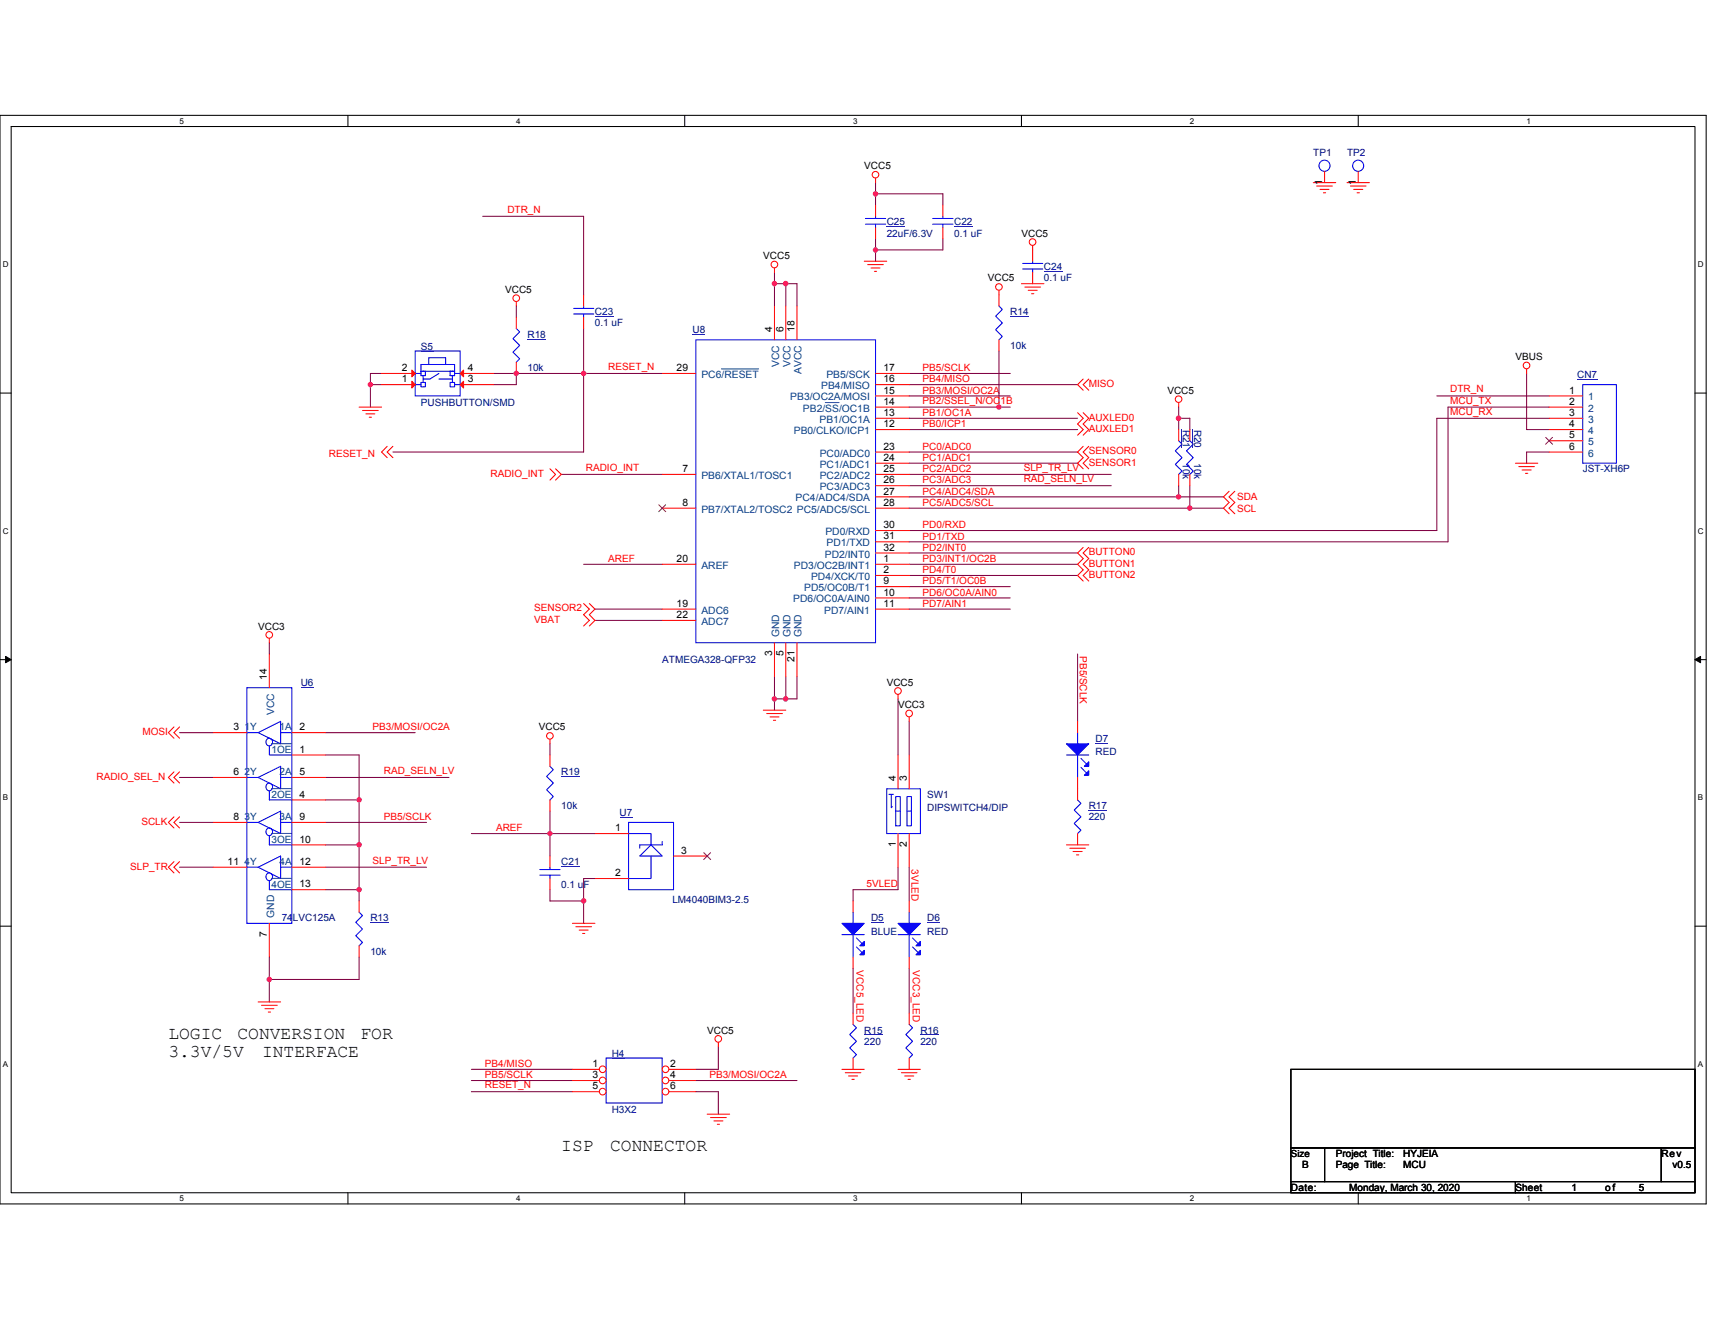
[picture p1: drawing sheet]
<svg xmlns="http://www.w3.org/2000/svg" width="279mm" height="216mm" viewBox="0 0 279 216" stroke-linecap="round" stroke-linejoin="round" font-family="sans-serif">
<path d="M0 18.8h278v177.4h-278zM1.8 20.6h274.3v173.8h-274.3z" fill="none" stroke="#000" stroke-width=".17"/>
<g fill="#fff">
<path d="M29.3 19h.7v1.4h-.7z"/>
<path d="M29.3 194.5h.7v1.5h-.7z"/>
</g>
<path d="M56.7 18.8v1.8M56.7 194.4v1.8" fill="none" stroke="#000" stroke-width=".17"/>
<g fill="#fff">
<path d="M84.1 19h.7v1.4h-.7z"/>
<path d="M84.1 194.5h.7v1.5h-.7z"/>
</g>
<path d="M111.5 18.8v1.8M111.5 194.4v1.8" fill="none" stroke="#000" stroke-width=".17"/>
<g fill="#fff">
<path d="M139 19h.7v1.4h-.7z"/>
<path d="M139 194.5h.7v1.5h-.7z"/>
</g>
<path d="M166.4 18.8v1.8M166.4 194.4v1.8" fill="none" stroke="#000" stroke-width=".17"/>
<g fill="#fff">
<path d="M193.8 19h.8v1.4h-.8z"/>
<path d="M193.8 194.5h.8v1.5h-.8z"/>
</g>
<path d="M221.3 18.8v1.8M221.3 194.4v1.8" fill="none" stroke="#000" stroke-width=".17"/>
<g fill="#fff">
<path d="M248.7 19h.7v1.4h-.7z"/>
<path d="M248.7 194.5h.7v1.5h-.7z"/>
<path d="M.5 42.3h.9v1.5h-.9z"/>
<path d="M276.6 42.3h1v1.5h-1z"/>
<path d="M.5 85.8h.9v1.4h-.9z"/>
<path d="M276.6 85.8h1v1.4h-1z"/>
</g>
<path d="M0 64.1h1.8M276.1 64.1h1.9" fill="none" stroke="#000" stroke-width=".17"/>
<g fill="#fff">
<path d="M.5 129.2h.8v1.5h-.8z"/>
<path d="M276.6 129.2h.9v1.5h-.9z"/>
</g>
<path d="M0 107.5h1.8M276.1 107.5h1.9" fill="none" stroke="#000" stroke-width=".17"/>
<path d="M.9 107l.9 .5-.9 .5zM276.1 107.5l1-.5v1z" fill="#000" stroke="#000" stroke-width=".16"/>
<g fill="#fff">
<path d="M.5 172.6h.8v1.5h-.8z"/>
<path d="M276.6 172.6h.9v1.5h-.9z"/>
</g>
<path d="M0 150.9h1.8M276.1 150.9h1.9M210.3 174.2h65.8v12.8h-65.8zM210.3 187h5.5v5.5h-5.5zM210.3 192.5h36.6v1.9h-36.6zM215.8 187h54.9v5.5h-54.9zM246.9 192.5h29.2v1.9h-29.2zM270.7 187h5.4v5.5h-5.4z" fill="none" stroke="#000" stroke-width=".17"/>
<g fill="none" stroke="#800040" stroke-width=".17">
<path d="M78.6 35.2h16.5v12.8M142.6 31.6h11v1.8M142.6 38.9v1.8M142.6 29.8v1.8M142.6 31.6v1.8M153.6 38.9v1.8h-11M84.1 49.9v1.8M95.1 53.5v7.4M126.2 44.4v1.8M126.2 46.2v3.7M126.2 46.2h1.8M128 46.2v3.7"/>
<path d="M128 46.2h1.8v3.7M142.6 40.7v1.9M162.8 57.2v9.1M60.3 62.7v3.6M60.3 62.7h1.9M62.2 60.9h-1.9v1.8M80.5 60.9h3.6M84.1 60.9h11M84.1 60.9v1.8h-3.6M91.4 77.3h16.5M95.1 60.9v12.8h-31.1M95.1 60.9h12.8"/>
<path d="M148.1 68.2h27.5M148.1 77.3h32.9M148.1 79.1h32.9M148.1 66.3h14.7M148.1 60.9h16.5M148.1 64.5h16.5M148.1 62.7h27.5M148.1 70h27.5M148.1 73.7h27.5M148.1 75.5h27.5M162.8 66.3h1.8M192 68.2h1.8v1.8"/>
<path d="M192 68.2v1.8M192 79.1v1.9M192 66.3v1.9M193.8 79.1v3.7M234.1 64.5h18.3M248.7 60.9v9.1h3.7M252.4 68.2h-18.3v18.2h-86M252.4 66.3h-16.5v22h-87.8M252.4 73.7h-3.7v1.8M95.1 91.9h12.8M96.9 99.3h11M148.1 82.8h45.7"/>
<path d="M148.1 95.6h16.5M148.1 97.4h16.5M148.1 99.3h16.5M148.1 81h43.9M148.1 90.1h27.5M148.1 91.9h27.5M148.1 93.8h27.5M192 81h7.3M193.8 82.8h5.5M29.3 119.4h5.4M43.9 104.7v1.9M53 119.4h14.6"/>
<path d="M96.9 101.1h11M126.2 110.2v3.7M126.2 113.9v1.8M126.2 113.9h1.8M128 110.2v3.7M129.8 110.2v3.7h-1.8M146.3 113.9v9.1M148.1 117.5v5.5M175.6 106.6v10.9M29.3 134h5.4M29.3 126.7h5.4M53 134h16.5"/>
<path d="M53 137.7h5.5M53 130.3h5.5M53 123h5.5v7.3M53 126.7h20.2M58.5 137.7v7.3M58.5 130.3v7.4M76.8 135.8h12.8v3.7M89.6 132.2v3.6h7.3M89.6 121.2v1.8M29.3 141.3h5.4M43.9 156v3.6M43.9 159.6v3.7"/>
<path d="M53 141.3h16.5M53 145h5.5M58.5 145v1.8M58.5 156v3.6h-14.6M89.6 145v1.8h5.5v3.7M96.9 143.2h-1.8v3.6M139 157.8v7.3M146.3 141.3v3.7h-7.3v1.8M148.1 157.8v7.3M148.1 141.3v5.5M76.8 177.9h16.5M76.8 174.2h16.5"/>
<path d="M76.8 176.1h16.5M113.4 177.9h3.6v3.6M113.4 176.1h16.4M117 170.6v3.6h-3.6"/>
</g>
<g fill="#f0f" stroke="#f0f" stroke-width=".17">
<circle cx="126.2" cy="46.2" r=".36"/>
<circle cx="142.6" cy="40.7" r=".36"/>
<circle cx="128" cy="113.9" r=".36"/>
<circle cx="126.2" cy="113.9" r=".36"/>
<circle cx="60.3" cy="62.7" r=".35"/>
<circle cx="192" cy="80.9" r=".36"/>
<circle cx="193.8" cy="82.8" r=".36"/>
<circle cx="84.1" cy="60.8" r=".35"/>
<circle cx="162.7" cy="66.3" r=".35"/>
<circle cx="128" cy="46.2" r=".36"/>
<circle cx="95.1" cy="60.8" r=".36"/>
<circle cx="95.1" cy="146.8" r=".36"/>
<circle cx="89.6" cy="135.8" r=".35"/>
<circle cx="192" cy="68.2" r=".36"/>
<circle cx="142.6" cy="31.6" r=".36"/>
<circle cx="43.9" cy="159.6" r=".36"/>
<circle cx="58.5" cy="145" r=".36"/>
<circle cx="58.5" cy="137.6" r=".36"/>
<circle cx="58.5" cy="130.3" r=".36"/>
</g>
<g fill="none" stroke="#f00" stroke-width=".17">
<path d="M142.6 29v.8M214 29.8h3.6M214.5 30.3h2.6M215.1 30.9h1.4M215.6 31.4h.4M219.5 29.8h3.6M220 30.3h2.5M220.5 30.9h1.5M221.1 31.4h.4M221.3 27.9v1.9M84.1 49.1v.8M126.2 43.7v.7"/>
<path d="M140.8 42.6h3.7M141.4 43.1h2.5M141.9 43.7h1.5M142.5 44.2h.3M162.8 47.3v.7M166.4 46.2h3.7M167 46.8h2.5M167.5 47.3h1.5M168.1 47.9h.3M168.2 40v.7M58.5 66.3h3.7M59.1 66.9h2.5"/>
<path d="M59.6 67.4h1.5M60.2 68h.3M63.1 72.7l-.9 1 .9 .9M64 72.7l-.9 1 .9 .9M89.6 76.4l.9 .9-.9 .9M90.5 76.4l.9 .9-.9 .9M175.6 67.2l.9 1-.9 .9 .9 .9-.9 .9M176.5 67.2l.9 1-.9 .9 .9 .9-.9 .9M176.5 61.8l-.9 .9 .9 .9M176.5 72.7l-.9 1 .9 .9-.9 .9 .9 .9M177.4 61.8l-.9 .9 .9 .9M177.4 72.7l-.9 1 .9 .9-.9 .9 .9 .9"/>
<path d="M192 65.6v.7M246.9 75.5h3.6M247.4 76h2.6M248 76.6h1.4M248.5 77.1h.4M248.7 60.1v.8M95.1 98.3l.9 1-.9 .9 .9 .9-.9 .9M96 98.3l.9 1-.9 .9 .9 .9-.9 .9M176.5 89.2l-.9 .9 .9 .9-.9 .9 .9 1-.9 .9 .9 .9M177.4 89.2l-.9 .9 .9 .9-.9 .9 .9 1-.9 .9 .9 .9M200.2 80.1l-.9 .9 .9 .9-.9 .9 .9 .9M201.2 80.1l-1 .9 1 .9-1 .9 1 .9"/>
<path d="M28.3 118.4l-.9 1 .9 .9M29.3 118.4l-1 1 1 .9M43.9 104v.7M124.4 115.7h3.6M124.9 116.3h2.6M125.5 116.8h1.4M126 117.4h.4M146.3 113.2v.7M148.1 116.8v.7M28.3 133.1l-.9 .9 .9 .9M28.3 125.8l-.9 .9 .9 .9M29.3 133.1l-1 .9 1 .9"/>
<path d="M29.3 125.8l-1 .9 1 .9M89.6 120.5v.7M173.7 137.7h3.7M174.3 138.2h2.5M174.8 138.7h1.5M175.4 139.3h.3M28.3 140.4l-.9 .9 .9 .9M29.3 140.4l-1 .9 1 .9M58.5 146.8v1.8M58.5 154.1v1.9M93.3 150.5h3.6M93.8 151h2.6"/>
<path d="M94.4 151.6h1.4M94.9 152.1h.4M42.1 163.3h3.6M42.6 163.8h2.6M43.2 164.4h1.4M43.7 164.9h.4M117 169.8v.8M137.2 174.2h3.6M137.7 174.8h2.6M138.2 175.3h1.5M138.8 175.9h.4M146.3 174.2h3.6"/>
<path d="M146.9 174.8h2.5M147.4 175.3h1.5M147.9 175.9h.4M115.2 181.5h3.7M115.8 182.1h2.5M116.3 182.6h1.5M116.9 183.2h.3"/>
<circle cx="142.6" cy="28.5" r=".54"/>
<circle cx="168.2" cy="39.4" r=".54"/>
<circle cx="84.1" cy="48.6" r=".54"/>
<circle cx="126.2" cy="43.1" r=".54"/>
<circle cx="162.7" cy="46.8" r=".54"/>
<circle cx="248.7" cy="59.5" r=".54"/>
<circle cx="192" cy="65" r=".54"/>
<circle cx="43.9" cy="103.4" r=".54"/>
<circle cx="89.6" cy="119.9" r=".54"/>
<circle cx="146.3" cy="112.6" r=".54"/>
<circle cx="148.1" cy="116.3" r=".54"/>
<circle cx="117" cy="169.3" r=".54"/>
</g>
<g fill="none" stroke="#00f" stroke-width=".17">
<path d="M58.5 148.6l.6 .6-1.1 1.1 1.1 1.1-1.1 1.1 1.1 1.1-.6 .5M98.7 172.4h9.2v7.3h-9.2z"/>
<circle cx="221.3" cy="27" r=".9"/>
</g>
<path d="M60.3 150.3h3.1M99.7 172.5h2" fill="none" stroke="#000080" stroke-width=".16"/>
<circle cx="98.2" cy="174.2" r=".54" fill="#fff" stroke="#f00" stroke-width=".17"/>
<path d="M93.3 174.2h4.3" fill="none" stroke="#f00" stroke-width=".17"/>
<circle cx="108.4" cy="174.2" r=".54" fill="#fff" stroke="#f00" stroke-width=".17"/>
<path d="M109 174.2h4.4" fill="none" stroke="#f00" stroke-width=".17"/>
<circle cx="98.2" cy="176.1" r=".54" fill="#fff" stroke="#f00" stroke-width=".17"/>
<path d="M93.3 176.1h4.3" fill="none" stroke="#f00" stroke-width=".17"/>
<circle cx="108.4" cy="176.1" r=".54" fill="#fff" stroke="#f00" stroke-width=".17"/>
<path d="M109 176.1h4.4" fill="none" stroke="#f00" stroke-width=".17"/>
<circle cx="98.2" cy="177.9" r=".54" fill="#fff" stroke="#f00" stroke-width=".17"/>
<path d="M93.3 177.9h4.3" fill="none" stroke="#f00" stroke-width=".17"/>
<circle cx="108.4" cy="177.9" r=".54" fill="#fff" stroke="#f00" stroke-width=".17"/>
<g fill="none" stroke="#f00" stroke-width=".17">
<path d="M153.6 33.4v1.8M153.6 37.1v1.8M215.8 27.9v1.9M84.1 51.7v1.8M84.1 59v1.9M95.1 48v1.9M95.1 51.7v1.8M126.2 49.9v5.5M128 49.9v5.5M129.8 49.9v5.5M162.8 48v1.9M162.8 55.4v1.8"/>
<path d="M168.2 40.7v1.9M168.2 44.4v1.8M107.9 77.3h5.5M107.9 60.9h5.5M142.6 70h5.5M142.6 68.2h5.5M142.6 66.3h5.5M142.6 64.5h5.5M142.6 62.7h5.5M142.6 60.9h5.5M142.6 73.7h5.5M142.6 75.5h5.5"/>
<path d="M142.6 77.3h5.5M142.6 79.1h5.5M192 70v1.8M192 77.3v1.8M252.4 64.5h5.5M252.4 66.3h5.5M252.4 68.2h5.5M252.4 70h5.5M252.4 71.8h5.5M252.4 73.7h5.5M107.9 82.8h5.5M107.9 99.3h5.5"/>
<path d="M107.9 91.9h5.5M142.6 91.9h5.5M142.6 93.8h5.5M142.6 95.6h5.5M142.6 97.4h5.5M142.6 99.3h5.5M142.6 81h5.5M142.6 82.8h5.5M142.6 86.4h5.5M142.6 88.3h5.5M142.6 90.1h5.5M34.7 119.4h5.5"/>
<path d="M43.9 106.6v5.5M47.5 119.4h5.5M107.9 101.1h5.5M126.2 104.7v5.5M128 104.7v5.5M129.8 104.7v5.5M175.6 117.5v1.9M34.7 126.7h5.5M34.7 134h5.5M47.5 123h5.5M47.5 130.3h5.5M47.5 126.7h5.5"/>
<path d="M47.5 134h5.5M47.5 137.7h5.5M89.6 123v1.9M89.6 130.3v1.9M175.6 126.7v1.8M34.7 141.3h5.5M43.9 150.5v5.5M47.5 141.3h5.5M47.5 145h5.5M109 177.9h4.4M139 165.1v1.8M139 172.4v1.8"/>
<path d="M148.1 165.1v1.8M148.1 172.4v1.8"/>
</g>
<g fill="none" stroke="#00f" stroke-width=".17">
<path d="M152 36.5h3.3M152 35.6h3.3M153.6 35.2v.4M153.6 36.5v.6M67.6 57.2h7.4v7.3h-7.4zM69.8 59.4v-1.1h2.8v1.1M84.1 53.5l.6 .6-1.1 1.1 1.1 1.1-1.1 1.1 1.1 1.1-.6 .5M93.5 51.2h3.2M93.5 50.2h3.2M95.1 49.9v.3M95.1 51.2v.5M113.4 55.4h29.2v49.3h-29.2z"/>
<path d="M162.8 49.9l.5 .5-1.1 1.1 1.1 1.1-1.1 1.1 1.1 1.1-.5 .6M166.6 43.8h3.3M166.6 42.9h3.3M168.2 42.6v.3M168.2 43.8v.6M67.6 60.9h1M68.6 60.5h5.5M68.6 60.9v.3h.3M68.6 60.5v-1.1h5.5v1.1M68.6 60.5h.7v.7h-.4M68.6 60.5v.4M68.9 62.3h-.3v.4h-1"/>
<path d="M68.9 62.3h.4v.7h-.7v-.3M68.9 61.2v1.1M71.5 61.8h2.2M71.5 60.9l-1.5 .9h-1.1M73.7 61.2v1.1M74.1 60.9v.3h-.4M74.1 62.7v.3h-.8v-.7h.8v.4h.9M74.1 60.9h.9M74.1 60.5h-.8v.7h.4M74.1 60.5v.4M192 71.8l.6 .6-1.1 1.1 1.1 1.1-1.1 1.1 1.1 1.1-.6 .5M257.9 62.7h5.4v12.8h-5.4z"/>
<path d="M40.2 112.1h7.3v38.4h-7.3zM40.2 119.4h1.9M42.1 119.4l3.6-1.9v3.7zM45.7 119.4h1.8M175.6 119.4v1.8M40.2 126.7h1.9M40.2 134h1.9M42.1 134l3.6-1.8v3.6zM42.1 126.7l3.6-1.8v3.6zM43.5 127.8a.57 .57 0 0 1 .8 0 .57 .57 0 0 1 0 .8 .57 .57 0 0 1-.8 .1 .73 .73 0 0 1 0-.9zM43.6 120.4a.57 .57 0 0 1 .8 .6 .57 .57 0 0 1-.9 .3 .69 .69 0 0 1 .1-.9zM43.6 135a.57 .57 0 0 1 .8 .6 .57 .57 0 0 1-.9 .4 .69 .69 0 0 1 .1-1z"/>
<path d="M43.9 121.6v1.4h3.6M43.9 128.9v1.4h3.6M43.9 136.2v1.5h3.6M45.7 126.7h1.8M45.7 134h1.8M89.6 124.9l.5 .5-1.1 1.1 1.1 1.1-1.1 1.1 1.1 1.1-.5 .5M173.7 123h3.7M175.6 123v3.7M176.1 123.6l.9 .9M176.1 125l.9 1M40.2 141.3h1.9M42.1 141.3l3.6-1.8v3.7z"/>
<path d="M43.6 142.3a.57 .57 0 0 1 .8 .6 .57 .57 0 0 1-.9 .4 .69 .69 0 0 1 .1-1zM43.9 143.5v1.5h3.6M45.7 141.3h1.8M139 166.9l.5 .6-1.1 1.1 1.1 1.1-1.1 1.1 1.1 1.1-.5 .5M148.1 166.9l.6 .6-1.1 1.1 1.1 1.1-1.1 1.1 1.1 1.1-.6 .5"/>
<circle cx="215.8" cy="27" r=".9"/>
</g>
<g fill="none" stroke="#000080" stroke-width=".16">
<path d="M155.4 37h3.1M85.9 55.2h3M96.9 51.6h3M112.8 54.5h2.1M164.6 51.6h3M170.1 44.3h3M192.5 70v3M256.9 61.8h3.3M49 112h2.1M91.4 126.6h3M178.5 121.1h2.1M140.8 168.6h3"/>
<path d="M149.9 168.6h3.1"/>
</g>
<path d="M251.8 71.3l1.1 1.1M252.9 71.3l-1.1 1.1M107.3 82.3l1.2 1.1M108.4 82.3l-1.1 1.1" fill="none" stroke="#804000" stroke-width=".16"/>
<path d="M117.5 60.1h6.1M134.5 65.6h2.2M44.2 121.2h3.3M44.2 128.5h3.3M44.2 135.8h3.3M44.2 143.1h3.3" fill="none" stroke="#004080" stroke-width=".16"/>
<g fill="#00f" stroke="#00f" stroke-width=".17">
<path d="M173.7 121.2h3.7l-1.8 1.8z" fill-rule="evenodd"/>
<path d="M177.4 124.1v.8h-.7z" fill-rule="evenodd"/>
<path d="M177.4 125.6v.7h-.7z" fill-rule="evenodd"/>
</g>
<path d="M68.6 57.2h2v.1h-2z" fill="#000080"/>
<g fill="#f00" stroke="#f00" stroke-width=".17">
<path d="M67.1 62.1l.5 .6-.5 .5z"/>
<path d="M75 62.7l.5-.6v1.1z"/>
<path d="M67.1 60.3l.5 .6-.5 .5z"/>
<path d="M75.5 60.3v1.1l-.5-.5z"/>
</g>
<g fill="none" stroke="#f00" stroke-width=".17">
<path d="M142.6 33.4v1.8M142.6 37.1v1.8M62.2 62.7h5.4M62.2 60.9h5.4M75 62.7h5.5M75 60.9h5.5M193.8 70v1.8M193.8 77.3v1.8M89.6 139.5v1.8M96.9 135.8h5.5M109.7 139.5h5.5M146.3 135.8v5.5"/>
<path d="M146.3 123v5.5M148.1 135.8v5.5M148.1 123v5.5M175.6 128.5v1.8M175.6 135.8v1.9M89.6 143.2v1.8M96.9 143.2h5.5M139 146.8v1.8M139 156v1.8M148.1 146.8v1.8M148.1 156v1.8"/>
</g>
<g fill="none" stroke="#00f" stroke-width=".17">
<path d="M141 36.5h3.3M141 35.6h3.3M142.6 35.2v.4M142.6 36.5v.6M193.8 71.8l.6 .6-1.1 1.1 1.1 1.1-1.1 1.1 1.1 1.1-.6 .5M102.4 134h7.3v11h-7.3zM102.4 135.8h3.7v1.9M104.2 137.7h.1M104.2 137.7v.5M104.2 139.5l1.9-1.8 1.8 1.8zM106.1 139.5v3.7h-3.7M107.9 137.1v.6h-3.7"/>
<path d="M144.5 128.5h5.4v7.3h-5.4zM144.8 129.4h.8M145.2 129.4v2.2l.2-.2M145.9 129.8h.8v4.8h-.8zM145.9 132.2h.8M147.8 129.8h.7v4.8h-.7zM147.8 132.2h.7M175.6 130.3l.5 .6-1.1 1.1 1.1 1.1-1.1 1.1 1.1 1.1-.5 .5M87.9 142.6h3.3M87.9 141.7h3.3M89.6 141.3v.4M89.6 142.6v.6"/>
<path d="M137.2 152.3h3.6M139 148.6v1.9M139 152.3v3.7M139.5 152.8l.9 1M139.5 154.3l.9 .9M146.3 152.3h3.6M148.1 148.6v1.9M148.1 152.3v3.7M148.7 152.8l.9 1M148.7 154.3l.9 .9"/>
</g>
<path d="M144.5 37h3M194.3 70v3M100.9 133.2h2.1M177.4 132.1h3M91.4 141.2h3M141.9 150.3h2.1M151 150.3h2.1" fill="none" stroke="#000080" stroke-width=".16"/>
<path d="M114.7 138.9l1.1 1.2M115.8 138.9l-1.2 1.2" fill="none" stroke="#804000" stroke-width=".16"/>
<g fill="#00f" stroke="#00f" stroke-width=".17">
<path d="M146.3 150.5h3.6l-1.8 1.8z" fill-rule="evenodd"/>
<path d="M149.9 153.4v.7h-.7z" fill-rule="evenodd"/>
<path d="M149.2 155.6l.7-.7v.7z" fill-rule="evenodd"/>
<path d="M137.2 150.5h3.6l-1.8 1.8z" fill-rule="evenodd"/>
<path d="M140.8 153.4v.7h-.7z" fill-rule="evenodd"/>
<path d="M140.1 155.6l.7-.7v.7z" fill-rule="evenodd"/>
</g>
<g fill="#f0f" stroke="#f0f" stroke-width=".17">
<circle cx="126.2" cy="46.2" r=".36"/>
<circle cx="142.6" cy="40.7" r=".36"/>
<circle cx="128" cy="113.9" r=".36"/>
<circle cx="126.2" cy="113.9" r=".36"/>
<circle cx="60.3" cy="62.7" r=".35"/>
<circle cx="192" cy="80.9" r=".36"/>
<circle cx="193.8" cy="82.8" r=".36"/>
<circle cx="84.1" cy="60.8" r=".35"/>
<circle cx="162.7" cy="66.3" r=".35"/>
<circle cx="128" cy="46.2" r=".36"/>
<circle cx="95.1" cy="60.8" r=".36"/>
<circle cx="95.1" cy="146.8" r=".36"/>
<circle cx="89.6" cy="135.8" r=".35"/>
<circle cx="192" cy="68.2" r=".36"/>
<circle cx="142.6" cy="31.6" r=".36"/>
<circle cx="43.9" cy="159.6" r=".36"/>
<circle cx="58.5" cy="145" r=".36"/>
<circle cx="58.5" cy="137.6" r=".36"/>
<circle cx="58.5" cy="130.3" r=".36"/>
</g>
<g font-size="2.9">
<text x="27.4" y="169.2">LOGIC</text>
<text x="27.4" y="172.2">3.3V/5V</text>
<text x="38.7" y="169.2">CONVERSION</text>
<text x="42.7" y="172.2">INTERFACE</text>
<text x="58.7" y="169.2">FOR</text>
<text x="91.4" y="187.5">ISP</text>
<text x="99.4" y="187.5">CONNECTOR</text>
</g>
<g font-size="1.7">
<text x="215.4" y="30.1" transform="rotate(-90 215.4 30.1)">1</text>
<text x="220.9" y="30.1" transform="rotate(-90 220.9 30.1)">1</text>
<text x="125.8" y="54.1" transform="rotate(-90 125.8 54.1)">4</text>
<text x="127.6" y="54.1" transform="rotate(-90 127.6 54.1)">6</text>
<text x="129.5" y="54.1" transform="rotate(-90 129.5 54.1)">18</text>
<text x="65.4" y="62.3">1</text>
<text x="65.4" y="60.5">2</text>
<text x="76.2" y="62.3">3</text>
<text x="76.2" y="60.5">4</text>
<text x="110.2" y="60.5">29</text>
<text x="143.9" y="60.5">17</text>
<text x="143.9" y="64.1">15</text>
<text x="143.9" y="62.3">16</text>
<text x="143.9" y="66">14</text>
<text x="255.7" y="64.1">1</text>
<text x="255.7" y="66">2</text>
<text x="143.9" y="69.6">12</text>
<text x="143.9" y="67.8">13</text>
<text x="255.7" y="67.8">3</text>
<text x="255.7" y="69.6">4</text>
<text x="255.7" y="71.4">5</text>
<text x="111.2" y="76.9">7</text>
<text x="143.9" y="73.3">23</text>
<text x="143.9" y="75.1">24</text>
<text x="143.9" y="76.9">25</text>
<text x="255.7" y="73.3">6</text>
<text x="111.2" y="82.4">8</text>
<text x="143.9" y="78.8">26</text>
<text x="143.9" y="80.6">27</text>
<text x="143.9" y="82.4">28</text>
<text x="143.9" y="89.7">32</text>
<text x="143.9" y="86.1">30</text>
<text x="143.9" y="87.9">31</text>
<text x="110.2" y="91.6">20</text>
<text x="143.9" y="91.6">1</text>
<text x="143.9" y="93.4">2</text>
<text x="143.9" y="95.2">9</text>
<text x="110.2" y="98.9">19</text>
<text x="110.2" y="100.7">22</text>
<text x="143.9" y="97">10</text>
<text x="143.9" y="98.9">11</text>
<text x="125.8" y="106.9" transform="rotate(-90 125.8 106.9)">3</text>
<text x="127.6" y="106.9" transform="rotate(-90 127.6 106.9)">5</text>
<text x="129.5" y="107.9" transform="rotate(-90 129.5 107.9)">21</text>
<text x="43.5" y="110.8" transform="rotate(-90 43.5 110.8)">14</text>
<text x="38" y="119">3</text>
<text x="48.8" y="119">2</text>
<text x="48.8" y="122.6">1</text>
<text x="38" y="126.3">6</text>
<text x="48.8" y="130">4</text>
<text x="48.8" y="126.3">5</text>
<text x="145.9" y="127.3" transform="rotate(-90 145.9 127.3)">4</text>
<text x="147.7" y="127.3" transform="rotate(-90 147.7 127.3)">3</text>
<text x="38" y="133.6">8</text>
<text x="48.8" y="133.6">9</text>
<text x="48.8" y="137.3">10</text>
<text x="100.2" y="135.4">1</text>
<text x="37.1" y="140.9">11</text>
<text x="48.8" y="140.9">12</text>
<text x="100.2" y="142.8">2</text>
<text x="111" y="139.1">3</text>
<text x="145.9" y="138" transform="rotate(-90 145.9 138)">1</text>
<text x="147.7" y="138" transform="rotate(-90 147.7 138)">2</text>
<text x="48.8" y="144.6">13</text>
<text x="43.5" y="152.7" transform="rotate(-90 43.5 152.7)">7</text>
<text x="96.5" y="173.9">1</text>
<text x="109.2" y="173.9">2</text>
<text x="96.5" y="175.7">3</text>
<text x="96.5" y="177.5">5</text>
<text x="109.2" y="175.7">4</text>
<text x="109.2" y="177.5">6</text>
</g>
<g font-size="1.7" fill="#004080">
<text x="126.9" y="59.8" transform="rotate(-90 126.9 59.8)">VCC</text>
<text x="128.8" y="59.8" transform="rotate(-90 128.8 59.8)">VCC</text>
<text x="114.3" y="61.6">PC6/RESET</text>
<text x="128.8" y="65.3">PB3/OC2A/MOSI</text>
<text x="130.6" y="60.9" transform="rotate(-90 130.6 60.9)">AVCC</text>
<text x="133.8" y="63.4">PB4/MISO</text>
<text x="134.6" y="61.6">PB5/SCK</text>
<text x="258.8" y="65.3">1</text>
<text x="129.3" y="70.7">PB0/CLKO/ICP1</text>
<text x="130.8" y="67.1">PB2/SS/OC1B</text>
<text x="133.5" y="68.9">PB1/OC1A</text>
<text x="258.8" y="67.1">2</text>
<text x="258.8" y="68.9">3</text>
<text x="258.8" y="70.7">4</text>
<text x="133.5" y="74.4">PC0/ADC0</text>
<text x="133.5" y="76.2">PC1/ADC1</text>
<text x="258.8" y="72.6">5</text>
<text x="258.8" y="74.4">6</text>
<text x="114.3" y="78">PB6/XTAL1/TOSC1</text>
<text x="114.3" y="83.5">PB7/XTAL2/TOSC2 PC5/ADC5/SCL</text>
<text x="129.6" y="81.7">PC4/ADC4/SDA</text>
<text x="133.5" y="78">PC2/ADC2</text>
<text x="133.5" y="79.9">PC3/ADC3</text>
<text x="134.5" y="87.2">PD0/RXD</text>
<text x="134.7" y="89">PD1/TXD</text>
<text x="114.3" y="92.7">AREF</text>
<text x="129.3" y="92.7">PD3/OC2B/INT1</text>
<text x="132.1" y="94.5">PD4/XCK/T0</text>
<text x="134.4" y="90.8">PD2/INT0</text>
<text x="114.3" y="100">ADC6</text>
<text x="114.3" y="101.8">ADC7</text>
<text x="129.2" y="98.2">PD6/OC0A/AIN0</text>
<text x="131" y="96.3">PD5/OC0B/T1</text>
<text x="134.3" y="100">PD7/AIN1</text>
<text x="126.9" y="103.8" transform="rotate(-90 126.9 103.8)">GND</text>
<text x="128.8" y="103.8" transform="rotate(-90 128.8 103.8)">GND</text>
<text x="130.6" y="103.8" transform="rotate(-90 130.6 103.8)">GND</text>
<text x="44.6" y="116.5" transform="rotate(-90 44.6 116.5)">VCC</text>
<text x="44.6" y="149.5" transform="rotate(-90 44.6 149.5)">GND</text>
</g>
<g font-size="1.6">
<text x="140.8" y="27.6">VCC5</text>
<text x="166.4" y="38.6">VCC5</text>
<text x="82.3" y="47.7">VCC5</text>
<text x="124.4" y="42.2">VCC5</text>
<text x="160.9" y="45.9">VCC5</text>
<text x="246.9" y="58.7">VBUS</text>
<text x="190.2" y="64.2">VCC5</text>
<text x="42.1" y="102.6">VCC3</text>
<text x="144.5" y="111.7">VCC5</text>
<text x="87.8" y="119">VCC5</text>
<text x="146.3" y="115.4">VCC3</text>
<text x="115.2" y="168.4">VCC5</text>
<text x="210.3" y="188.4">Size</text>
<text x="212.1" y="190.4">B</text>
<text x="217.6" y="188.5">Project Title:</text>
<text x="217.6" y="190.4">Page Title:</text>
<text x="228.6" y="190.4">MCU</text>
<text x="228.6" y="188.5">HYJEIA</text>
<text x="270.7" y="188.5">Rev</text>
<text x="272.5" y="190.4">v0.5</text>
<text x="210.3" y="194">Date:</text>
<text x="219.8" y="194">Monday, March 30, 2020</text>
<text x="246.9" y="194">Sheet</text>
<text x="256" y="194">1</text>
<text x="261.5" y="194">of</text>
<text x="267" y="194">5</text>
</g>
<g font-size="1.6" fill="#000080">
<text x="214" y="25.4">TP1</text>
<text x="219.5" y="25.4">TP2</text>
<text x="144.5" y="36.7">C25</text>
<text x="144.5" y="38.6">22uF/6.3V</text>
<text x="155.4" y="36.7">C22</text>
<text x="155.4" y="38.6">0.1 uF</text>
<text x="170.1" y="44">C24</text>
<text x="170.1" y="45.9">0.1 uF</text>
<text x="96.9" y="51.4">C23</text>
<text x="96.9" y="53.2">0.1 uF</text>
<text x="164.6" y="51.4">R14</text>
<text x="68.6" y="57">S5</text>
<text x="85.9" y="55">R18</text>
<text x="112.8" y="54.3">U8</text>
<text x="164.6" y="56.9">10k</text>
<text x="85.9" y="60.5">10k</text>
<text x="256.9" y="61.6">CN7</text>
<text x="68.6" y="66.2">PUSHBUTTON/SMD</text>
<text x="192.7" y="70" transform="rotate(90 192.7 70)">R21</text>
<text x="194.5" y="70" transform="rotate(90 194.5 70)">R20</text>
<text x="192.7" y="75.5" transform="rotate(90 192.7 75.5)">10k</text>
<text x="194.5" y="75.5" transform="rotate(90 194.5 75.5)">10k</text>
<text x="257.9" y="77">JST-XH6P</text>
<text x="49" y="111.7">U6</text>
<text x="107.9" y="108.1">ATMEGA328-QFP32</text>
<text x="178.5" y="120.9">D7</text>
<text x="178.5" y="123">RED</text>
<text x="91.4" y="126.3">R19</text>
<text x="91.4" y="131.8">10k</text>
<text x="151" y="130">SW1</text>
<text x="177.4" y="131.8">R17</text>
<text x="100.9" y="132.9">U7</text>
<text x="151" y="132.2">DIPSWITCH4/DIP</text>
<text x="177.4" y="133.6">220</text>
<text x="91.4" y="141">C21</text>
<text x="91.4" y="144.6">0.1 uF</text>
<text x="109.5" y="147.2">LM4040BIM3-2.5</text>
<text x="45.9" y="150.1">74LVC125A</text>
<text x="60.3" y="150.1">R13</text>
<text x="60.3" y="155.6">10k</text>
<text x="141.9" y="150.1">D5</text>
<text x="141.9" y="152.3">BLUE</text>
<text x="151" y="150.1">D6</text>
<text x="151" y="152.3">RED</text>
<text x="99.7" y="172.2">H4</text>
<text x="140.8" y="168.4">R15</text>
<text x="140.8" y="170.2">220</text>
<text x="149.9" y="168.4">R16</text>
<text x="149.9" y="170.2">220</text>
<text x="99.7" y="181.4">H3X2</text>
</g>
<g font-size="1.6" fill="#f00">
<text x="82.7" y="34.7">DTR_N</text>
<text x="99.1" y="60.3">RESET_N</text>
<text x="150.3" y="60.5">PB5/SCLK</text>
<text x="150.3" y="62.3">PB4/MISO</text>
<text x="150.3" y="64.2">PB3/MOSI/OC2A</text>
<text x="150.3" y="65.8">PB2/SSEL_N/OC1B</text>
<text x="177.4" y="63.1">MISO</text>
<text x="236.3" y="65.8">MCU_TX</text>
<text x="236.3" y="63.9">DTR_N</text>
<text x="150.3" y="67.8">PB1/OC1A</text>
<text x="150.3" y="69.6">PB0/ICP1</text>
<text x="177.4" y="68.6">AUXLED0</text>
<text x="177.4" y="70.4">AUXLED1</text>
<text x="236.3" y="67.6">MCU_RX</text>
<text x="53.6" y="74.4">RESET_N</text>
<text x="79.9" y="77.7">RADIO_INT</text>
<text x="95.4" y="76.7">RADIO_INT</text>
<text x="150.3" y="73.3">PC0/ADC0</text>
<text x="150.3" y="75.1">PC1/ADC1</text>
<text x="150.3" y="76.9">PC2/ADC2</text>
<text x="166.8" y="76.7">SLP_TR_LV</text>
<text x="177.4" y="74">SENSOR0</text>
<text x="177.4" y="75.9">SENSOR1</text>
<text x="150.3" y="78.8">PC3/ADC3</text>
<text x="150.3" y="80.6">PC4/ADC4/SDA</text>
<text x="150.3" y="82.4">PC5/ADC5/SCL</text>
<text x="166.8" y="78.6">RAD_SELN_LV</text>
<text x="201.5" y="81.5">SDA</text>
<text x="201.5" y="83.4">SCL</text>
<text x="150.3" y="86.1">PD0/RXD</text>
<text x="150.3" y="87.9">PD1/TXD</text>
<text x="150.3" y="89.7">PD2/INT0</text>
<text x="99.1" y="91.6">AREF</text>
<text x="150.3" y="91.6">PD3/INT1/OC2B</text>
<text x="150.3" y="93.4">PD4/T0</text>
<text x="150.3" y="95.2">PD5/T1/OC0B</text>
<text x="177.4" y="90.5">BUTTON0</text>
<text x="177.4" y="92.3">BUTTON1</text>
<text x="177.4" y="94.1">BUTTON2</text>
<text x="87" y="101.5">VBAT</text>
<text x="87" y="99.6">SENSOR2</text>
<text x="150.3" y="97.1">PD6/OC0A/AIN0</text>
<text x="150.3" y="98.9">PD7/AIN1</text>
<text x="175.9" y="106.9" transform="rotate(90 175.9 106.9)">PB5/SCLK</text>
<text x="23.2" y="119.8">MOSI</text>
<text x="60.7" y="119">PB3/MOSI/OC2A</text>
<text x="15.7" y="127.1">RADIO_SEL_N</text>
<text x="62.5" y="126.1">RAD_SELN_LV</text>
<text x="23" y="134.4">SCLK</text>
<text x="62.5" y="133.6">PB5/SCLK</text>
<text x="80.8" y="135.5">AREF</text>
<text x="21.2" y="141.7">SLP_TR</text>
<text x="60.7" y="140.7">SLP_TR_LV</text>
<text x="148.5" y="141.7" transform="rotate(90 148.5 141.7)">3VLED</text>
<text x="141.2" y="144.6">5VLED</text>
<text x="139.6" y="158.1" transform="rotate(90 139.6 158.1)">VCC5_LED</text>
<text x="148.7" y="158.1" transform="rotate(90 148.7 158.1)">VCC3_LED</text>
<text x="79" y="173.9">PB4/MISO</text>
<text x="79" y="177.3">RESET_N</text>
<text x="79" y="175.7">PB5/SCLK</text>
<text x="115.6" y="175.7">PB3/MOSI/OC2A</text>
</g>
<g font-size="1.6" fill="#004080">
<text x="39.9" y="119">1Y</text>
<text x="45.5" y="119">1A</text>
<text x="44.2" y="122.7">1OE</text>
<text x="39.9" y="126.3">2Y</text>
<text x="44.2" y="130">2OE</text>
<text x="45.5" y="126.3">2A</text>
<text x="39.9" y="133.6">3Y</text>
<text x="44.2" y="137.3">3OE</text>
<text x="45.5" y="133.6">3A</text>
<text x="39.9" y="141">4Y</text>
<text x="45.5" y="141">4A</text>
<text x="44.2" y="144.6">4OE</text>
</g>
<g font-size="1.3">
<text x="29.3" y="20.2">5</text>
<text x="84.1" y="20.2">4</text>
<text x="139" y="20.2">3</text>
<text x="193.8" y="20.2">2</text>
<text x="248.7" y="20.2">1</text>
<text x=".5" y="43.5">D</text>
<text x="276.6" y="43.5">D</text>
<text x=".5" y="87">C</text>
<text x="276.6" y="87">C</text>
<text x=".5" y="130.4">B</text>
<text x="276.6" y="130.4">B</text>
<text x=".5" y="173.8">A</text>
<text x="276.6" y="173.8">A</text>
<text x="29.3" y="195.7">5</text>
<text x="84.1" y="195.7">4</text>
<text x="139" y="195.7">3</text>
<text x="193.8" y="195.7">2</text>
<text x="248.7" y="195.7">1</text>
</g>
</svg>
